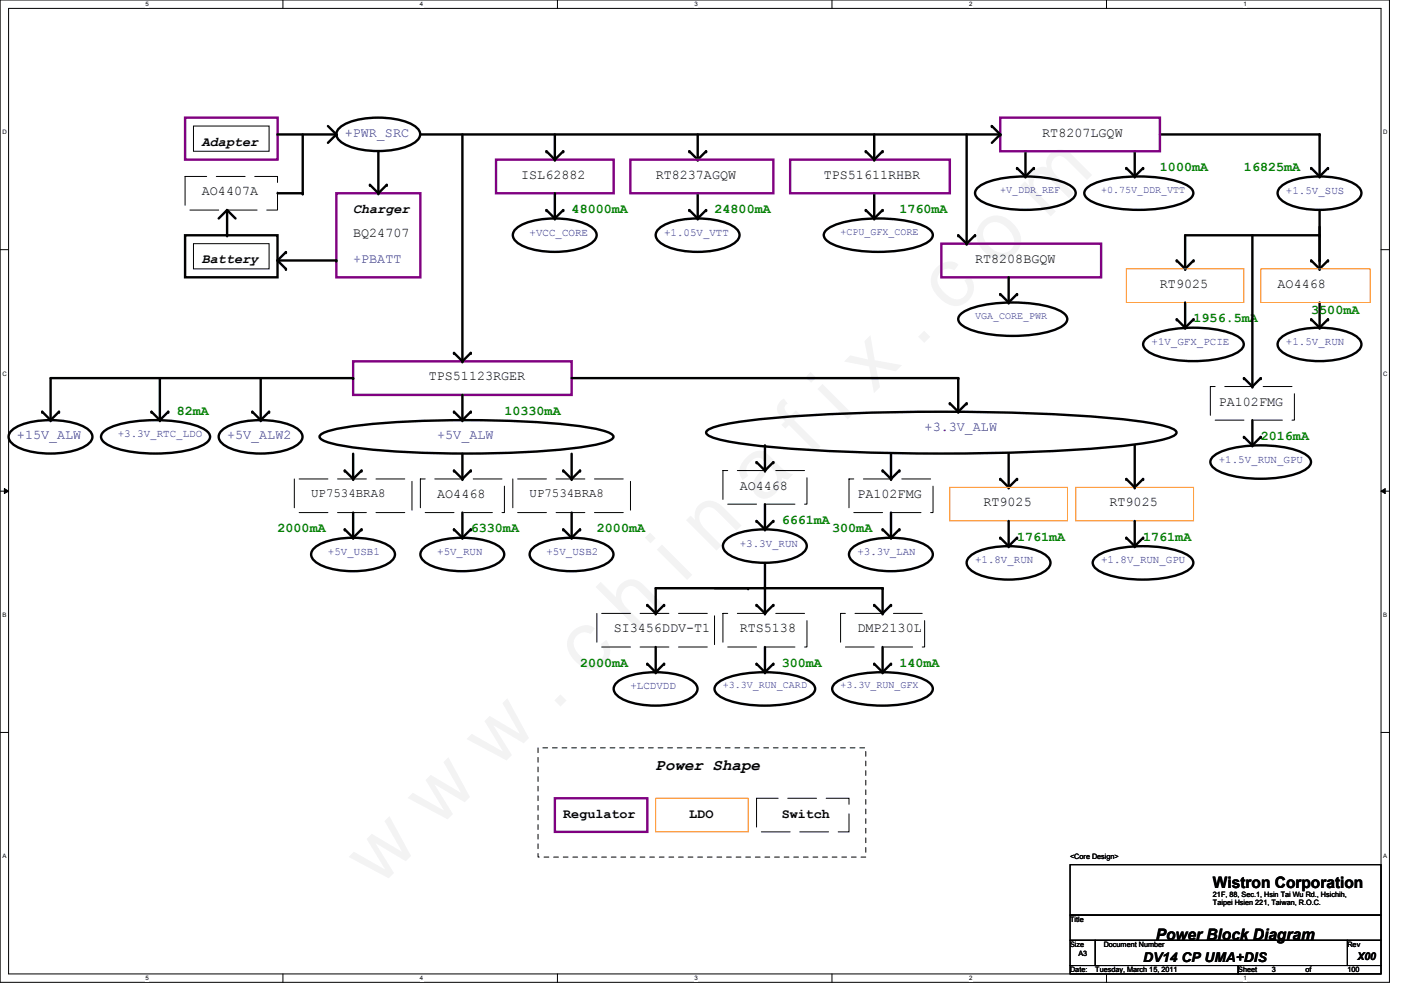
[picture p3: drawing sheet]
<svg xmlns="http://www.w3.org/2000/svg" width="297mm" height="210mm" viewBox="0 0 297 210" stroke-linecap="round" stroke-linejoin="round" font-family="sans-serif">
<path d="M0 0h294v207.9h-294zM1.8 1.8h290.4v204.3h-290.4z" fill="none" stroke="#000" stroke-width=".21"/>
<g fill="#fff">
<path d="M30.8 .2h.7v1.4h-.7z"/>
<path d="M30.8 206.2h.7v1.4h-.7z"/>
</g>
<path d="M59.9 0v1.8M59.9 206.1v1.8" fill="none" stroke="#000" stroke-width=".21"/>
<g fill="#fff">
<path d="M88.9 .2h.6v1.4h-.6z"/>
<path d="M88.9 206.2h.6v1.4h-.6z"/>
</g>
<path d="M117.9 0v1.8M117.9 206.1v1.8" fill="none" stroke="#000" stroke-width=".21"/>
<g fill="#fff">
<path d="M146.9 .2h.7v1.4h-.7z"/>
<path d="M146.9 206.2h.7v1.4h-.7z"/>
</g>
<path d="M176 0v1.8M176 206.1v1.8" fill="none" stroke="#000" stroke-width=".21"/>
<g fill="#fff">
<path d="M205 .2h.7v1.4h-.7z"/>
<path d="M205 206.2h.7v1.4h-.7z"/>
</g>
<path d="M234.1 0v1.8M234.1 206.1v1.8" fill="none" stroke="#000" stroke-width=".21"/>
<g fill="#fff">
<path d="M263.1 .2h.7v1.4h-.7z"/>
<path d="M263.1 206.2h.7v1.4h-.7z"/>
<path d="M.5 27.3h.9v1.4h-.9z"/>
<path d="M292.6 27.3h.9v1.4h-.9z"/>
<path d="M.5 78.4h.9v1.4h-.9z"/>
<path d="M292.6 78.4h.9v1.4h-.9z"/>
</g>
<path d="M0 52.8h1.8M292.2 52.8h1.8" fill="none" stroke="#000" stroke-width=".21"/>
<g fill="#fff">
<path d="M.5 129.5h.8v1.4h-.8z"/>
<path d="M292.6 129.5h.9v1.4h-.9z"/>
</g>
<path d="M0 103.9h1.8M.9 103.4l.9 .5-.9 .5zM292.2 103.9l.9-.5v1zM292.2 103.9h1.8" fill="none" stroke="#000" stroke-width=".21"/>
<path d="M.9 103.4l.9 .5-.9 .5zM292.2 103.9l.9-.5v1z" fill="#000"/>
<g fill="#fff">
<path d="M.5 180.5h.8v1.4h-.8z"/>
<path d="M292.6 180.5h.9v1.4h-.9z"/>
</g>
<path d="M40.9 26.7h16v5.3h-16zM40.9 51.6h16v5.3h-16zM0 155h1.8M292.2 155h1.8M226.4 183h65.8v10.6h-65.8zM226.4 193.6h65.8v5.4h-65.8zM226.4 199h5.3v5.3h-5.3zM231.7 199h53.4v5.3h-53.4zM285.1 199h7.1v5.3h-7.1zM226.4 204.3h35.6v1.8h-35.6zM262 204.3h30.2v1.8h-30.2z" fill="none" stroke="#000" stroke-width=".21"/>
<g fill="none" stroke="#000" stroke-width=".51">
<path d="M58.7 28.4h12.5M64 28.4v12.5h-5.3M88.9 28.4h122.7M97.8 28.4v48.1M229.8 39.9a10.1 10.1 0 0 1 5.3-2.1 32.3 32.3 0 0 1 15 .9 3.3 3.3 0 0 1 2.4 2.2 2.37 2.37 0 0 1-1.6 1.7 27.7 27.7 0 0 1-14.5 1.5l-2.5-.4a6.5 6.5 0 0 1-4.4-2.4l-.1-.4zM238.3 35.6l1.8 1.7M240.1 32v5.3M241.8 35.6l-1.7 1.7M245.4 28.4h33.8v8.9M270.7 39.7a9.2 9.2 0 0 1 5.6-2.2 17.9 17.9 0 0 1 10.3 1.4 1.93 1.93 0 0 1 1.4 1.6 1.93 1.93 0 0 1-.8 1.8 14.2 14.2 0 0 1-9.4 2.1 10.4 10.4 0 0 1-7.1-2.5 1.6 1.6 0 0 1 0-2.2zM277.4 35.6l1.8 1.7M281 35.6l-1.8 1.7"/>
<path d="M39.2 49.8h19.5v8.9h-19.5zM48 44.4l1.8 1.8M48 44.4v5.4M48 44.4l-1.7 1.8M58.7 55.1l1.8 1.8M58.7 55.1h12.5M60.5 53.3l-1.8 1.8M249 55.1l1.7 1.8M252.5 55.1l-1.8 1.8M265 49.8v32M277.4 55.1l1.8 1.8M279.2 44.4v12.5"/>
<path d="M279.2 49.8h-28.5v7.1M281 55.1l-1.8 1.8M242.3 71.8a10.4 10.4 0 0 1 5.7-2.1 25.7 25.7 0 0 1 13.4 1.2 2.17 2.17 0 0 1 1.6 2.5 6.9 6.9 0 0 1-4.7 2.4 27.4 27.4 0 0 1-13.9-.6 3.6 3.6 0 0 1-2.6-2.3zM249 67.6l1.7 1.7M250.7 64v5.3M252.5 67.6l-1.8 1.7M270.7 71.7a9.2 9.2 0 0 1 5.6-2.2 17.9 17.9 0 0 1 10.3 1.4 1.93 1.93 0 0 1 1.4 1.6 1.93 1.93 0 0 1-.8 1.8 13.5 13.5 0 0 1-8.1 2.1 14.4 14.4 0 0 1-7.8-1.9 1.8 1.8 0 0 1-.6-2.8zM277.4 67.6l1.8 1.7M279.2 64v5.3M281 67.6l-1.8 1.7M2.3 91.3a9.2 9.2 0 0 1 5.6-2.2 17.9 17.9 0 0 1 10.2 1.4 1.93 1.93 0 0 1 1.4 1.5 1.93 1.93 0 0 1-.8 1.9 13.5 13.5 0 0 1-8 2.1 14.4 14.4 0 0 1-7.9-2 1.8 1.8 0 0 1-.5-2.7zM8.9 87.1l1.8 1.8"/>
<path d="M12.5 87.1l-1.8 1.8M21.8 91.5a10.1 10.1 0 0 1 5.3-2.1 32.3 32.3 0 0 1 14.9 .9 3.3 3.3 0 0 1 2.4 2.1 2.37 2.37 0 0 1-1.5 1.8 27.7 27.7 0 0 1-14.5 1.5l-2.5-.5a6.5 6.5 0 0 1-4.4-2.3l-.1-.5zM32 87.1l1.8 1.8M33.8 80v8.9M35.6 87.1l-1.8 1.8M46.7 91.3a9.2 9.2 0 0 1 5.6-2.2 17.9 17.9 0 0 1 10.3 1.4 1.93 1.93 0 0 1 1.3 1.5 1.93 1.93 0 0 1-.7 1.9 13.5 13.5 0 0 1-8.1 2.1 14.4 14.4 0 0 1-7.9-2 1.8 1.8 0 0 1-.5-2.7zM53.4 87.1l1.8 1.8M55.2 80v8.9M56.9 87.1l-1.7 1.8M67.7 92.1a11.6 11.6 0 0 1 5.6-1.7 218.2 218.2 0 0 1 50.8 0l2.7 .5a6 6 0 0 1 2.9 1.2l.1 .3a2.36 2.36 0 0 1-2 1.2 90.3 90.3 0 0 1-18.3 2.1 211.9 211.9 0 0 1-36.2-1.2l-2.7-.6a5.9 5.9 0 0 1-2.9-1.2l-.1-.3zM74.7 80h-64v8.9M120.9 80h81.8"/>
<path d="M149.5 91.2a13.2 13.2 0 0 1 6.1-1.8 318.8 318.8 0 0 1 43.5-2.3 334.3 334.3 0 0 1 43.6 2.3l1.6 .3a10.9 10.9 0 0 1 4.5 1.5l.1 .3a2.56 2.56 0 0 1-2.1 1.3 114.1 114.1 0 0 1-20.6 2.5 473.1 473.1 0 0 1-64.6-.9l-7.6-1a10.9 10.9 0 0 1-4.5-1.5l-.1-.4zM240.1 94.2v8.9M256.5 96.7a10.4 10.4 0 0 1 5.7-2.1 25.7 25.7 0 0 1 13.4 1.2 2.17 2.17 0 0 1 1.6 2.5 6.9 6.9 0 0 1-4.7 2.4 27.4 27.4 0 0 1-13.8-.6 3.6 3.6 0 0 1-2.6-2.4zM263.2 92.5l1.8 1.7M263.2 80l1.8 1.8M265 88.9v5.3M266.7 92.5l-1.7 1.7M266.7 80l-1.7 1.8M66.3 116.2a9.2 9.2 0 0 1 5.6-2.2 17.9 17.9 0 0 1 10.2 1.4 1.93 1.93 0 0 1 1.4 1.5 1.93 1.93 0 0 1-.8 1.9 13.5 13.5 0 0 1-8 2.1 14.4 14.4 0 0 1-7.9-2 1.8 1.8 0 0 1-.5-2.7zM231.6 118.1a10.4 10.4 0 0 1 5.7-2.2 25.7 25.7 0 0 1 13.5 1.3 2.17 2.17 0 0 1 1.6 2.4 6.9 6.9 0 0 1-4.8 2.5 27.4 27.4 0 0 1-13.8-.7 3.6 3.6 0 0 1-2.6-2.3zM238.3 113.8l1.8 1.8M238.3 101.3l1.8 1.8"/>
<path d="M240.1 110.2v5.4M241.8 101.3l-1.7 1.8M241.8 113.8l-1.7 1.8M151.2 124.5h35.5"/>
</g>
<g fill="#000">
<circle cx="238.3" cy="35.6" r=".25"/>
<circle cx="240.1" cy="37.3" r=".25"/>
<circle cx="241.8" cy="35.6" r=".25"/>
<circle cx="277.4" cy="35.6" r=".25"/>
<circle cx="279.2" cy="28.4" r=".25"/>
<circle cx="279.2" cy="37.3" r=".25"/>
<circle cx="281" cy="35.6" r=".25"/>
<circle cx="48" cy="49.8" r=".25"/>
<circle cx="48" cy="44.4" r=".25"/>
<circle cx="60.5" cy="56.9" r=".25"/>
<circle cx="60.5" cy="53.3" r=".25"/>
<circle cx="64" cy="40.9" r=".25"/>
<circle cx="249" cy="55.1" r=".25"/>
<circle cx="250.7" cy="56.9" r=".25"/>
<circle cx="252.5" cy="55.1" r=".25"/>
<circle cx="277.4" cy="55.1" r=".25"/>
<circle cx="279.2" cy="55.1" r=".25"/>
<circle cx="279.2" cy="56.9" r=".25"/>
<circle cx="279.2" cy="49.8" r=".25"/>
<circle cx="281" cy="55.1" r=".25"/>
<circle cx="249" cy="67.6" r=".25"/>
<circle cx="250.7" cy="69.3" r=".25"/>
<circle cx="252.5" cy="67.6" r=".25"/>
<circle cx="277.4" cy="67.6" r=".25"/>
<circle cx="279.2" cy="69.3" r=".25"/>
<circle cx="281" cy="67.6" r=".25"/>
<circle cx="8.9" cy="87.1" r=".25"/>
<circle cx="10.7" cy="88.9" r=".25"/>
<circle cx="12.5" cy="87.1" r=".25"/>
<circle cx="32" cy="87.1" r=".25"/>
<circle cx="33.8" cy="88.9" r=".25"/>
<circle cx="35.6" cy="87.1" r=".25"/>
<circle cx="53.4" cy="87.1" r=".25"/>
<circle cx="55.2" cy="88.9" r=".25"/>
<circle cx="56.9" cy="87.1" r=".25"/>
<circle cx="263.2" cy="92.5" r=".25"/>
<circle cx="263.2" cy="80" r=".25"/>
<circle cx="265" cy="81.8" r=".25"/>
<circle cx="265" cy="94.2" r=".25"/>
<circle cx="266.7" cy="92.5" r=".25"/>
<circle cx="266.7" cy="80" r=".25"/>
<circle cx="238.3" cy="113.8" r=".25"/>
<circle cx="238.3" cy="101.3" r=".25"/>
<circle cx="240.1" cy="115.6" r=".25"/>
<circle cx="240.1" cy="103.1" r=".25"/>
<circle cx="241.8" cy="113.8" r=".25"/>
<circle cx="241.8" cy="101.3" r=".25"/>
</g>
<path d="M39.2 24.9h19.5v8.9h-19.5zM133.4 33.8h30.2v7.1h-30.2zM167.2 33.8h33.8v7.1h-33.8zM211.6 24.9h33.8v7.1h-33.8zM199.2 51.6h33.8v7.1h-33.8zM74.7 76.5h46.2v7.1h-46.2z" fill="none" stroke="#800080" stroke-width=".51"/>
<path d="M238.3 56.9h24.9v7.1h-24.9zM266.7 56.9h23.2v7.1h-23.2zM227.6 103.1h24.9v7.1h-24.9z" fill="none" stroke="#ff8000" stroke-width=".21"/>
<path d="M39.2 37.3h19.5v7.1h-19.5zM256.1 81.8h17.8v7.1h-17.8zM62.3 101.3h24.9v7.2h-24.9z" fill="none" stroke="#000" stroke-width=".21" stroke-dasharray="6.1 2"/>
<path d="M113.8 158.2h69.4v23.2h-69.4z" fill="none" stroke="#000" stroke-width=".21" stroke-dasharray="1 1 1 1 1 1 1 1"/>
<text font-size="17.6" x="80.1" y="188" transform="rotate(-45 80.1 188)">w w w . c h i n a f i x . c o m</text>
<g font-size="3.3">
<text x="138.7" y="162.9">Power Shape</text>
<text x="256.6" y="187.9">Wistron Corporation</text>
<text x="244.5" y="198.8">Power Block Diagram</text>
</g>
<g font-size="2.8" fill="#00f">
<text x="72.9" y="28.9">+PWR_SRC</text>
<text x="74.7" y="55.6">+PBATT</text>
<text x="3.6" y="92.9">+15V_ALW</text>
<text x="48" y="92.9">+5V_ALW2</text>
<text x="92.5" y="92.9">+5V_ALW</text>
<text x="195.6" y="91.1">+3.3V_ALW</text>
</g>
<g font-size="2.8">
<text x="220.5" y="28.9">RT8207LGQW</text>
<text x="42.7" y="30.9">Adapter</text>
<text x="42.7" y="41.4">AO4407A</text>
<text x="110.3" y="37.8">ISL62882</text>
<text x="138.7" y="37.8">RT8237AGQW</text>
<text x="174.3" y="37.8">TPS51611RHBR</text>
<text x="74.7" y="45.1">Charger</text>
<text x="74.7" y="50.2">BQ24707</text>
<text x="42.7" y="55.8">Battery</text>
<text x="206.3" y="55.6">RT8208BGQW</text>
<text x="245.4" y="60.9">RT9025</text>
<text x="270.3" y="60.9">AO4468</text>
<text x="90.7" y="80.5">TPS51123RGER</text>
<text x="257.8" y="85.8">PA102FMG</text>
<text x="92.5" y="105.4">AO4468</text>
<text x="156.5" y="103.6">AO4468</text>
<text x="181.4" y="105.4">PA102FMG</text>
<text x="208.1" y="107.1">RT9025</text>
<text x="234.7" y="107.1">RT9025</text>
<text x="129.8" y="133.8">SI3456DDV-T1</text>
<text x="156.5" y="133.8">RTS5138</text>
<text x="181.4" y="133.8">DMP2130L</text>
<text x="119.2" y="173.1">Regulator</text>
<text x="145.8" y="173.1">LDO</text>
<text x="165.4" y="173.1">Switch</text>
<text x="241.8" y="203.5">DV14 CP UMA+DIS</text>
</g>
<g font-size="2.8" fill="#008000">
<text x="245.4" y="36.2">1000mA</text>
<text x="263.2" y="36.2">16825mA</text>
<text x="120.9" y="45">48000mA</text>
<text x="151.2" y="45">24800mA</text>
<text x="190.3" y="45">1760mA</text>
<text x="252.5" y="68.2">1956.5mA</text>
<text x="277.4" y="66.4">3500mA</text>
<text x="37.4" y="87.7">82mA</text>
<text x="106.7" y="87.7">10330mA</text>
<text x="266.7" y="93">2016mA</text>
<text x="58.7" y="112.6">2000mA</text>
<text x="99.6" y="112.6">6330mA</text>
<text x="126.3" y="112.6">2000mA</text>
<text x="165.4" y="110.8">6661mA</text>
<text x="176.1" y="112.6">300mA</text>
<text x="215.2" y="114.4">1761mA</text>
<text x="241.8" y="114.4">1761mA</text>
<text x="122.7" y="141.1">2000mA</text>
<text x="165.4" y="141.1">300mA</text>
<text x="190.3" y="141.1">140mA</text>
</g>
<g font-size="2.6">
<text x="65.8" y="105.2">UP7534BRA8</text>
<text x="112.1" y="105.2">UP7534BRA8</text>
</g>
<g font-size="2.3" fill="#00f">
<text x="272.1" y="41">+1.5V_SUS</text>
<text x="112.1" y="49.9">+VCC_CORE</text>
<text x="140.5" y="49.9">+1.05V_VTT</text>
<text x="243.6" y="73">+1V_GFX_PCIE</text>
<text x="272.1" y="73">+1.5V_RUN</text>
<text x="24.9" y="92.5">+3.3V_RTC_LDO</text>
<text x="257.8" y="97.9">+1.5V_RUN_GPU</text>
<text x="69.4" y="117.4">+5V_USB1</text>
<text x="92.5" y="117.4">+5V_RUN</text>
<text x="115.6" y="117.4">+5V_USB2</text>
<text x="156.5" y="115.7">+3.3V_RUN</text>
<text x="181.4" y="117.4">+3.3V_LAN</text>
<text x="206.3" y="119.2">+1.8V_RUN</text>
<text x="233" y="119.2">+1.8V_RUN_GPU</text>
<text x="133.4" y="145.9">+LCDVDD</text>
</g>
<text font-size="2.3" x="287.2" y="203.2">X00</text>
<g font-size="2.1" fill="#00f">
<text x="211.6" y="40.8">+V_DDR_REF</text>
<text x="233" y="40.8">+0.75V_DDR_VTT</text>
<text x="177.8" y="49.7">+CPU_GFX_CORE</text>
<text x="206.3" y="67.4">VGA_CORE_PWR</text>
<text x="152.9" y="145.7">+3.3V_RUN_CARD</text>
<text x="177.8" y="145.7">+3.3V_RUN_GFX</text>
</g>
<g font-size="1.6">
<text x="226.4" y="181.7">&lt;Core Design&gt;</text>
<text x="256.6" y="189.7">21F, 88, Sec.1, Hsin Tai Wu Rd., Hsichih,</text>
<text x="256.6" y="191.6">Taipei Hsien 221, Taiwan, R.O.C.</text>
<text x="226.4" y="195.1">Title</text>
<text x="226.4" y="200.4">Size</text>
<text x="228.2" y="202.2">A3</text>
<text x="233.5" y="200.4">Document Number</text>
<text x="285.1" y="200.4">Rev</text>
<text x="226.4" y="205.7">Date:</text>
<text x="231.7" y="205.7">Tuesday, March 15, 2011</text>
<text x="262" y="205.7">Sheet</text>
<text x="269.1" y="205.7">3</text>
<text x="276.2" y="205.7">of</text>
<text x="285.1" y="205.7">100</text>
</g>
<g font-size="1.3">
<text x="30.8" y="1.3">5</text>
<text x="88.9" y="1.3">4</text>
<text x="146.9" y="1.3">3</text>
<text x="205" y="1.3">2</text>
<text x="263.1" y="1.3">1</text>
<text x=".5" y="28.4">D</text>
<text x="292.6" y="28.4">D</text>
<text x=".5" y="79.5">C</text>
<text x="292.6" y="79.5">C</text>
<text x=".5" y="130.6">B</text>
<text x="292.6" y="130.6">B</text>
<text x=".5" y="181.7">A</text>
<text x="292.6" y="181.7">A</text>
<text x="30.8" y="207.4">5</text>
<text x="88.9" y="207.4">4</text>
<text x="146.9" y="207.4">3</text>
<text x="205" y="207.4">2</text>
<text x="263.1" y="207.4">1</text>
</g>
</svg>
